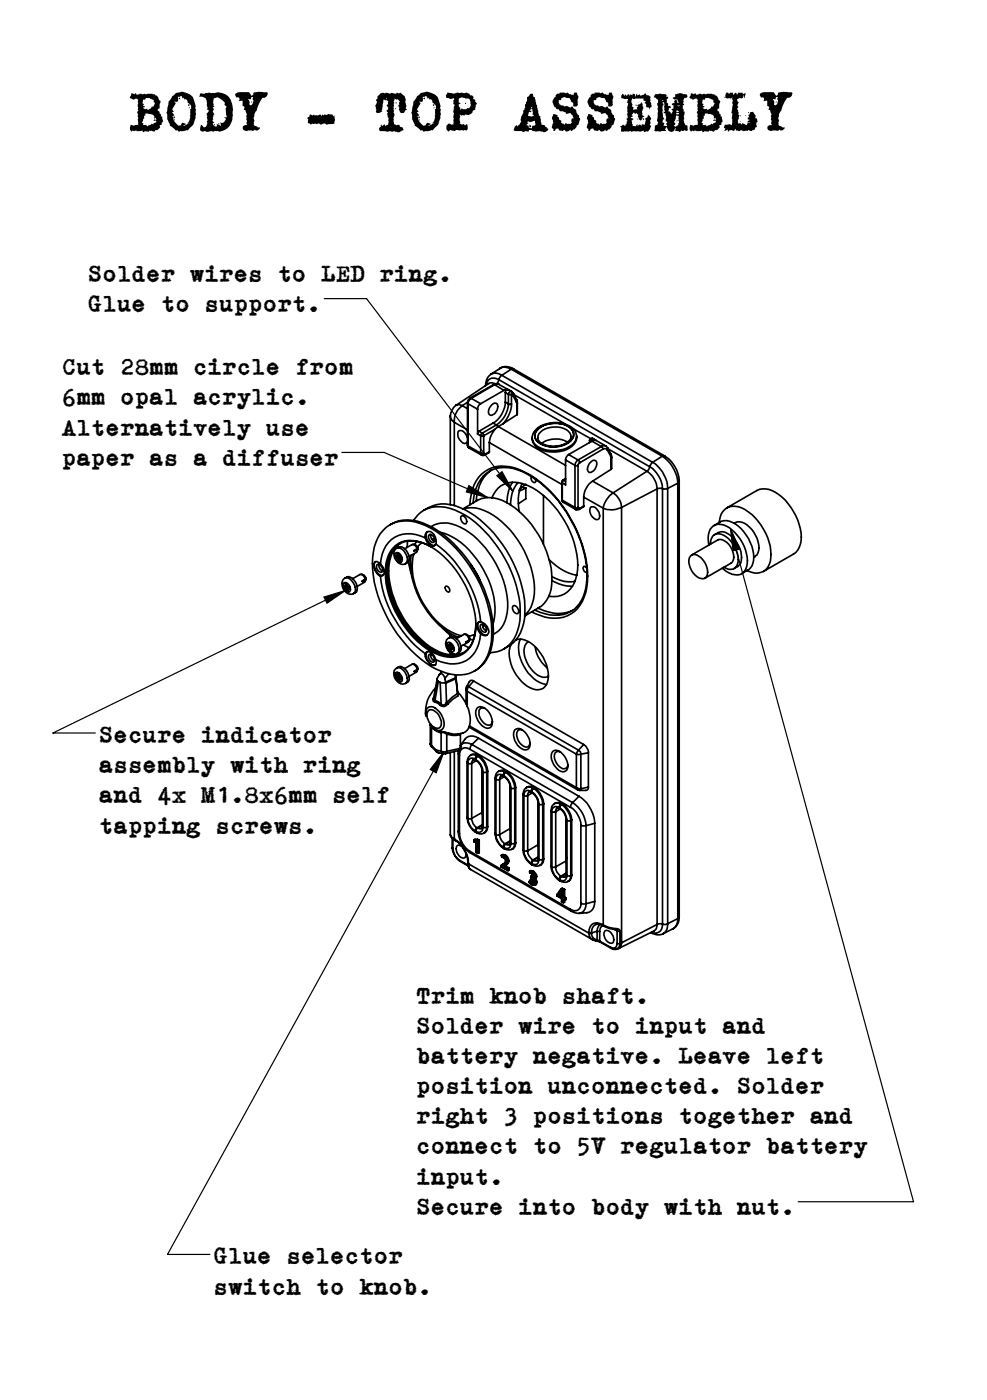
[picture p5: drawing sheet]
<svg xmlns="http://www.w3.org/2000/svg" width="148mm" height="210mm" viewBox="0 0 148 210" stroke-linecap="round" stroke-linejoin="round" font-family="sans-serif">
<g fill="none" stroke="#000" stroke-width=".25">
<path d="M70.5 59.7l-.3 .3-.1 .4M70.5 59.7l.2 .1M70.7 59.8a1.02 1.02 0 0 0-.5 .8M70.7 59.8l1.4 .8M73.6 56.2a1.9 1.9 0 0 0-.8 1.6M73.6 56.2a1.48 1.48 0 0 1 1.6 .1M74 57.7h.2M74 57.7l-3.5 2M74.2 57.7l.6-.1 1.9 1.1h-.1M74.2 57.7l-3.5 2.1M74.2 57.7l1.4 .9M74.3 57.6a1.12 1.12 0 0 0-1-.1l-4.9 3.3"/>
<path d="M74.8 57.6h-.4l-.4 .1M74.8 57l-.4 .6M74.8 57a1.11 1.11 0 0 0-1.2-.3 1.11 1.11 0 0 0-.6 1M74.8 57l22.6 13M74.9 55.3l.1-.1a1.9 1.9 0 0 1 2 .1M75.2 56.3l-.2 .3-.2 .4M75.2 56.3l22.7 13M75.6 58.6l-3.5 2M75.8 58.9v1.4M75.8 58.9l.4 .3M76.2 58.4h-.3l-.3 .2M76.2 58.4a.37 .37 0 0 0-.4 .5"/>
<path d="M76.2 58.4l.4 .3M76.2 59.2h.5M76.2 59.2v1.4M76.6 58.7l-.3 .2-.1 .3M76.6 58.7l.2 .2-.1 .3M76.7 55.4a1.65 1.65 0 0 0-1.7-.1l-1.4 .9M76.7 55.4l-1.5 .9M76.7 55.4l22.6 13M76.7 58.7l.3 .3M76.7 59.2l.2 .1M76.7 59.2v1.4M76.9 59.3l.5 1"/>
<path d="M77 59l-.1 .3M77 59l.5 1M77 55.3l-.3 .1M77 55.3l22.7 13.1M77 59.2l7.8 4.4M77.5 60l.1 .5M77.5 60l-.1 .3M57.9 79.1a5.5 5.5 0 0 1 5.9-.3 18.5 18.5 0 0 1 8.6 9.8 14.9 14.9 0 0 1 1.2 8.3 4.8 4.8 0 0 1-5.2 4.3 10.4 10.4 0 0 1-6.1-3 20.4 20.4 0 0 1-6.4-12.8 7.3 7.3 0 0 1 2-6.3zM58.5 78.7a5.5 5.5 0 0 1 5.6 0 17.1 17.1 0 0 1 7.6 7.8 16 16 0 0 1 2.1 10.3 5.1 5.1 0 0 1-2.7 3.9M62 78.1a4.5 4.5 0 0 1 5.5-1.8 14 14 0 0 1 7.1 5.7 17 17 0 0 1 3.4 11.1 5.3 5.3 0 0 1-2.8 4.4l-.6 .2-1.2 .2M63.5 76.5a5.3 5.3 0 0 1 5.4-.4 16.9 16.9 0 0 1 8 8.3 14.7 14.7 0 0 1 1.6 9.1 5.2 5.2 0 0 1-3 3.9M64.1 79.8a1.36 1.36 0 0 0 .7 2h.4"/>
<path d="M64.7 79a4.2 4.2 0 0 1 4.3 .1 14.1 14.1 0 0 1 6.7 8.8 7.6 7.6 0 0 1-.5 6.3l-.4 .4-.8 .5M66 79.9a9.4 9.4 0 0 1 5.5 4 12.1 12.1 0 0 1 2.5 9.3l-.1 .3M67.6 62.4l.1 .5 .4 .5M68.1 63.4v12.4M68.1 63.4l2 1.1M68.4 60.8a2.5 2.5 0 0 0-.9 1.6v13.3M68.4 60.8a.8 .8 0 0 1 .9 0M69.1 77.5l.1-.1a.78 .78 0 0 1 .7 1.2 .79 .79 0 0 1-.8-1.1zM69.3 60.8a2.8 2.8 0 0 0-1.2 2.6M69.3 60.8l.8 .5M69.4 76.3l2.2-1.2a4.7 4.7 0 0 1 5 .6 14.4 14.4 0 0 1 6.2 11.2 4.6 4.6 0 0 1-1.9 4.2l-2.2 1.3M69.5 76.3a5 5 0 0 1 4.4 .9 14.2 14.2 0 0 1 6.2 11.9 4.6 4.6 0 0 1-1.4 3.2"/>
<path d="M70.1 66.7l.1 .4 .1 .1M70.1 65.6l-.2-.5a.71 .71 0 0 0-1.2-.3 1.49 1.49 0 0 0 1 1.7l.4-.2M70.1 60.4l.1 .2M70.1 66.7l.1 .2M70.1 60.4v6.3M70.1 60.4l-.8 .4M70.2 66.9l.1 .3M70.2 60.6v6.3M70.2 66.9l1.9 1.1M70.2 60.6l1.4 .8M70.3 67.2l1.9 1.1M70.4 75.7a6.9 6.9 0 0 1 1.8-4.6 5.4 5.4 0 0 1 6.5-.3 18.2 18.2 0 0 1 8.3 9.9 12.8 12.8 0 0 1 .6 8.9 4.7 4.7 0 0 1-6.6 2.7l-1.3-.5"/>
<path d="M71.6 61.4v3.7M71.6 65.1l.5 .3M71.8 64.7l-.2 .2v.2M71.8 64.7l.5 .3M72.1 60.6a.88 .88 0 0 0-.5 .8M72.1 65.4h.4M72.1 68h.4M72.1 68l.1 .3M72.1 65.4v2.6M72.2 68.3h.5M72.3 65l.2 .4M72.3 65l-.2 .4"/>
<path d="M72.5 68l.1 .1h.2M72.5 65.4v2.6M72.8 68.1l-.1 .2M73.4 67.8l-.7 .5M73.4 66.4v1.4M73.4 67.8l-.6 .3M73.4 66.4l10.8 6.3M73.7 70.5a5.8 5.8 0 0 0-2.3 4.7M73.7 60.7a.49 .49 0 0 1 .5-.2 .49 .49 0 0 1 .4 .2 1.32 1.32 0 0 1-1 1.6 .84 .84 0 0 1 0-1.3zM73.8 74.7a3.5 3.5 0 0 1 4.7-2.1 12.4 12.4 0 0 1 6.6 6.3 12.5 12.5 0 0 1 1.4 7.3 3.6 3.6 0 0 1-4.2 3.3M73.9 63.5l-2.1 1.2M73.9 63.5l.5 .2"/>
<path d="M74.3 64.4a3.3 3.3 0 0 0-.9 2M74.3 64.4l-1.8 1M74.4 63.7l.2 .3M74.4 63.7l-2.1 1.3M74.5 70.2a6.8 6.8 0 0 1 5.2 1.3 19.4 19.4 0 0 1 8.3 14.8 6.9 6.9 0 0 1-1.5 4.7M74.5 70.2a4.6 4.6 0 0 0-3.3 3.6l-.3 1.7M74.6 64l-.3 .4M74.7 64h-.1M74.7 64l10.1 5.8M75.4 63.6l-.7 .4M75.8 60.3a3.9 3.9 0 0 1-1.9 3.2M75.8 60.3l.4 .3"/>
<path d="M76.2 60.6a4 4 0 0 1-1.8 3.1M76.2 60.6h.5M76.7 60.6a4.7 4.7 0 0 1-1.3 3M76.8 72.3a5.8 5.8 0 0 0-.8 3.1M77.4 60.3l.1 .3M77.5 62.2l-2.1 1.4M77.5 60.6v1.6M77.6 60.5l-.1 1.7M77.6 60.5l-.1 .1M77.7 72.4a4.7 4.7 0 0 0-1.1 3.3M78.3 72.5a6.5 6.5 0 0 0-.4 4.2M78.4 73l.4 .2"/>
<path d="M78.8 72.6l-.9 .9h.2l.7-.3v1.6l-1 .8M79.7 71.5a.58 .58 0 0 0 .5 .9l.1-.1v-.4M80.4 64.4a4.4 4.4 0 0 1 5.7 0 1.58 1.58 0 0 1-.7 2.6 4.8 4.8 0 0 1-5-.2 1.48 1.48 0 0 1 0-2.4zM80.5 64.5a4.1 4.1 0 0 1 5.2-.2 1.27 1.27 0 0 1-.4 2.1 4 4 0 0 1-4.9-.3 1.19 1.19 0 0 1 .1-1.6zM80.5 64.5a3.9 3.9 0 0 1 5.1-.2 1.28 1.28 0 0 1-.3 2.1 4.1 4.1 0 0 1-4.8-.3 1.15 1.15 0 0 1 0-1.6zM81.1 64.8a3.5 3.5 0 0 1 4.1-.1 .99 .99 0 0 1-.2 1.7 3.5 3.5 0 0 1-4.2-.3l-.2-.4a1.04 1.04 0 0 1 .5-.9zM81.5 74.3v7.3M84.2 74.9l.3 .4M84.2 72.3l.1 .2M84.2 74.9l.1 .1M84.2 72.3v2.6M84.3 75l.2 .3"/>
<path d="M84.3 75l1.9 1.1M84.3 72.5v2.5M84.4 72l-.2 .3M84.4 72h.2M84.5 75.3l1.9 1.1M84.6 72l-.3 .5M84.6 72l.2 .2M84.8 71.8l-.4 .2M84.8 69l1.4 .8M84.8 69v3.7l-.5-.2M84.8 71.9l-.2 .1M85.1 66.3a3.7 3.7 0 0 0-3.9 .2"/>
<path d="M85.3 68.2l-.4 .4-.1 .4M85.3 68.2l1.4 .8M85.9 64.3l2.6 1.5M86.2 69.8h.5M86.2 76.1h.5M86.2 76.1l.2 .3M86.2 69.8v6.3M86.5 65.4a2.28 2.28 0 0 1-2 2.2 4.6 4.6 0 0 1-4.1-.6 1.54 1.54 0 0 1-.6-1.3M86.7 69l-.4 .5-.1 .3M86.7 69l.2 .4M86.7 76.1a.14 .14 0 0 0 0 .2 .14 .14 0 0 0 .2 0M86.7 69.8v6.3"/>
<path d="M86.9 76.4h-.5M86.9 69.4l-.2 .4M86.9 76.3v.1M87.5 75.9v.2l-.6 .3M87.5 74.6v1.3M87.5 75.9l-.6 .4M87.5 74.6l3 1.6M88.4 66.1l.1 .1M88.4 66.1v.3M88.5 66.2l.1 .1M88.5 66.2v.1M88.6 69.3a.49 .49 0 0 1 .4-.3 .49 .49 0 0 1 .5 .3 1.31 1.31 0 0 1-1.1 1.6 .9 .9 0 0 1 0-1.4z"/>
<path d="M88.6 76.1a.79 .79 0 0 1 1 .5 .91 .91 0 0 1 0 1.3 1.27 1.27 0 0 1-1-1.8zM88.8 66.2l1.4 .8M88.8 66.2l-3.5 2M88.8 65.7a.37 .37 0 0 0-.4 .4M88.8 65.7l.2 .1M88.8 65.7l.1 .1M88.9 72.2a3.2 3.2 0 0 0-1.4 2.4M88.9 65.8l.5 .3-.3-.1-.3 .2M88.9 65.8a.37 .37 0 0 0-.4 .4M88.9 65.8h.1M88.9 72.2l3 1.7M89 65.8l1.8 1.1-.2-.1-.4 .2"/>
<path d="M90.2 67l.2 .4M90.2 67l-3.5 2M90.4 67.4a.45 .45 0 0 1 .7 .1M90.4 67.4l-3.5 2M90.5 76.2v62.5M90.9 66.9l.2 .3M91.1 67.5l.5 .9M91.1 67.2v.3M91.1 67.2l.5 .9M91.2 67.3l5.8 3.4M91.6 68.4v.3M91.6 68.1l.1 .5"/>
<path d="M91.6 68.1v.3M91.6 68.7v1.7M91.6 70.4l-2.7 1.8M91.7 68.6v1.7l-.1 .1M91.7 68.6l-.1 .1M91.9 73.9a3.6 3.6 0 0 0-1.4 2.3M91.9 73.9a2.8 2.8 0 0 1 1.3 2.2M93.2 76.1a3.3 3.3 0 0 1-2.7 .1M93.2 76.1v65.3M97 70.7a3.4 3.4 0 0 1 1.5 2.6M97 70.7l-5.1 3.2M97.4 70a4.2 4.2 0 0 1 1.9 3.3"/>
<path d="M97.4 70l-.1 .4-.3 .3M97.9 69.3a4.8 4.8 0 0 1 2.2 4M97.9 69.3l-.5 .7M98.5 73.3l-5.3 2.8M98.5 73.3v65.4M99.3 68.4a5.4 5.4 0 0 1 2.3 4.1M99.3 68.4l-1.4 .9M99.3 73.3l-.4-.1-.4 .1M99.3 73.3v65.3M99.7 68.4a4.8 4.8 0 0 1 2.1 3.8M99.7 68.4h-.4M100.1 73.3l-.5 .1-.3-.1"/>
<path d="M100.1 73.3v65.3M101.6 72.5l-1.5 .8M101.6 72.5v65.3M101.8 72.2l-.2 .3M101.8 72.2v65.3M107.1 78.8a2.51 2.51 0 0 1 3.6 .1 6.5 6.5 0 0 1 2.3 5.2 2.36 2.36 0 0 1-1.8 1.9M107.8 78.4a2.29 2.29 0 0 1 3.4-2.2 8.3 8.3 0 0 1 4.4 7.5 2.19 2.19 0 0 1-3.4 2l-.2-.1M109 76.2l4.5-2.6a2.99 2.99 0 0 1 3.3 .6 8.5 8.5 0 0 1 3.3 6.9 2.73 2.73 0 0 1-1.1 2l-4.5 2.6M110.1 78.5a1.71 1.71 0 0 1 2.3 .5 4 4 0 0 1 1.3 3.9l-.2 .3-.5 .4M51.5 88.2h.3M51.6 87.4a.9 .9 0 0 1 .8 1.4 .92 .92 0 0 1-.8-1.4zM51.7 86.7a1.21 1.21 0 0 0 0 1.9 1.03 1.03 0 0 0 1.3 .4"/>
<path d="M51.7 86.7a.82 .82 0 0 1 1.4 .3 1.69 1.69 0 0 1 .4 1.8l-.5 .2M51.7 86.7a1.03 1.03 0 0 1 1.3 .7 1.18 1.18 0 0 1 0 1.6M51.8 87.9l-.3-.1v.4M51.8 87.8l-.1-.4 .3 .1 .2 .5M51.8 87.8v.1M51.8 88.2l.1 .2M51.9 88.4l.1 .3M52 87.7l-.2 .1M52 87.7l-.2 .2M52.1 87.9l-.6 .3M52.2 88h.2l.1 .4-.3-.1M52.2 88l-.4 .2"/>
<path d="M52.2 88.5l-.2 .2M52.2 88.3v.5l-.2-.1M52.3 88l.1 .1M52.4 88.1v.1M52.4 88.1l-.5 .3M52.5 88.2l-.3 .1M52.9 86.8l1.1-.6a.69 .69 0 0 1 .8 .7M54.2 86.1l.4 .1a.49 .49 0 0 1 .2 .7M54.8 86.9l-.5 .2v.1l.5-.2M54.8 87l-.2 .3-1 .7M54.8 86.8h.1M54.9 86.8l-.1 .2"/>
<path d="M54.9 86.8l-.1 .4M56.3 84.2a1.38 1.38 0 0 0 .7 2.1h.4M56.6 84.7a.78 .78 0 0 1 .7 1.1 .78 .78 0 0 1-.7-1.1zM56.8 84.7l.1 .6 .5 .3M57 84.6l-.1-.2a.44 .44 0 0 0-.6-.1 .44 .44 0 0 0-.2 .5 1.74 1.74 0 0 0 .9 1.6M57 86.4a17.3 17.3 0 0 0 6.8 11.7M57 84.6a1.43 1.43 0 0 1 .5 1.7l-.5 .1M58.9 82.2a3.8 3.8 0 0 1 4.4-.8 13.5 13.5 0 0 1 6.9 7.3 10.8 10.8 0 0 1 .8 7.1 3.7 3.7 0 0 1-5.1 2.5 12.4 12.4 0 0 1-6.1-5.7 12 12 0 0 1-1.7-8.8l.5-1.1zM59.3 83a.73 .73 0 0 1 1 .7 .5 .5 0 0 1-.2 .6 .96 .96 0 0 1-.8-1.3zM59.3 83.7h.3M59.5 82.3a1.26 1.26 0 0 0 0 1.9 1.01 1.01 0 0 0 1.3 .4M59.5 82.2l.3-.1a.98 .98 0 0 1 1.2 .6 1.24 1.24 0 0 1 .1 1.7l-.2 .1a1.61 1.61 0 0 0-.9-2.3z"/>
<path d="M59.5 81.9a6.1 6.1 0 0 0-1.1 5.4 14.7 14.7 0 0 0 7.5 10.5 5.4 5.4 0 0 0 3 .4M59.5 83.4h-.2v.3M59.6 83.3l-.1-.4 .2 .1 .2 .5M59.6 83.3l-.1 .1M59.6 83.7l.1 .2M59.7 83.9l.1 .3M59.8 83.2l-.2 .1M59.8 83.3l-.3 .1M59.9 83.5h.1M59.9 83.5h.3l.1 .3h-.3M59.9 83.5l-.6 .2M60 81.5a4.8 4.8 0 0 0-1.9 4.3 14.7 14.7 0 0 0 6.8 11.7 4.7 4.7 0 0 0 4.6 .4"/>
<path d="M60 84.1l-.2 .1M60 83.8v.1l.1 .4-.3-.1M60 83.5l.2 .1M60 83.5l-.4 .2M60.2 83.6v.1M60.2 83.6l-.5 .3M60.3 83.7l-.3 .1M60.7 82.3l1.1-.6a.62 .62 0 0 1 .7 .6M61.1 81.2v.9M61.2 84.2l.4 1.8M61.7 83.3a12.3 12.3 0 0 0 3.5 9.8 8.7 8.7 0 0 0 3.6 2.5M61.9 99.6l.5 .2a.46 .46 0 0 1 .1 .6"/>
<path d="M61.9 81.7a.5 .5 0 0 1 .5 .1 .5 .5 0 0 1 .1 .5M62.1 83a9.1 9.1 0 0 0 .8 6.5 10.7 10.7 0 0 0 6 5.8h.3M62.4 81.2l-.2 .5M62.5 82.3l-.4 .3v.1l.4-.3M62.5 82.4l-.1 .5-1.1 .6M62.6 82.3h.1M62.7 82.3l-.2 .1M62.7 82.3l-.2 .4M63.3 81.4l-.7 .7M63.8 98.1a1.62 1.62 0 0 0 1.4 1.7l.2-.4-.1-.5M63.8 80.7a.69 .69 0 0 1 .3-1 .69 .69 0 0 1 1 .4l.3 .8-.1 .7M63.8 80.7a4.6 4.6 0 0 0-5.5 .6 5.3 5.3 0 0 0-1.3 3.3"/>
<path d="M63.8 98.1l.1-.2a1.02 1.02 0 0 1 1.3 .7l.1 .3M63.8 80.7a1.48 1.48 0 0 0 1.3 1.2l.2-.3M64.1 97.7a1.38 1.38 0 0 0 1.1 2.1l.1-.1M64.4 80.2a.78 .78 0 0 1 .7 1.1 .78 .78 0 0 1-.7-1.1zM64.4 98.1a.78 .78 0 0 1 .7 1.2 .78 .78 0 0 1-.7-1.2zM64.6 82a4.7 4.7 0 0 0-4.6-.4 4.7 4.7 0 0 0-2 4.3 14.8 14.8 0 0 0 6.8 11.7 4.5 4.5 0 0 0 4.8 .3 5 5 0 0 0 1.8-4.2M64.6 80.2l.1 .6 .5 .4M64.6 98.1v.4a.79 .79 0 0 0 .6 .6M64.8 80.9h.4M65.3 81.6a17 17 0 0 1 6.8 11.7M66.3 94.2l1.4 1.3M66.8 88l.1-.1a.56 .56 0 0 1 .4 .9h-.2l-.2-.3z"/>
<path d="M67 96.9l.3 .2M67.1 96.4a.9 .9 0 0 1 1 1l-.1 .3a.91 .91 0 0 1-.9-1.3zM67.3 95.7a1.21 1.21 0 0 0-.1 1.9 1.06 1.06 0 0 0 1.4 .4M67.3 95.7a.89 .89 0 0 1 1.4 .3l.2 .3a1.13 1.13 0 0 1-.3 1.7 1.57 1.57 0 0 0-.7-2.3zM67.3 96.8l-.3-.1v.2M67.3 97.1l.1 .2M67.4 96.8v-.4l.3 .2v.3M67.4 97.3v.3M67.4 96.8h-.1M67.4 96.8l.3-.2-.4 .2M67.5 95.3v.3M67.5 97.9v.3"/>
<path d="M67.7 96.9l.1 .2M67.7 96.8l-.7 .1M67.7 96.9l-.4 .2M67.8 97.1l.3 .1v.3l-.3-.1M67.8 97.4h-.1v.3l-.3-.1M67.8 97.1l-.4 .2M67.9 97.1h.1M67.9 97.1l-.5 .5M68 97.2l-.2 .2M68.1 98.1v.2M68.4 95.8l1.2-.7a.85 .85 0 0 1 .7 .9M69.5 96.7l.8 .4"/>
<path d="M69.7 95.1l.5 .2a.52 .52 0 0 1 .1 .7M69.9 96.5h.1M70.3 96l-.4 .3 .4-.2M70.3 96.1l-.1 .2-1.1 .6M70.4 95.9h.5M70.4 95.9l-.1 .2M70.4 95.9l-.1 .3M70.4 95.9h.1M70.6 84.7l.9 1.4 .5 1.1M71.2 95.2l-.9 .2M71.8 93.3a1.42 1.42 0 0 0 1.2 2l.1-.1M72.1 95.1a4.5 4.5 0 0 1-3.3 4.4 5.2 5.2 0 0 1-3.5-.6"/>
<path d="M72.1 93.3a1.67 1.67 0 0 1 1.2 1.6 .68 .68 0 0 1-1.2 .2M72.1 93.3a.57 .57 0 0 0-.6 .2 .57 .57 0 0 0 0 .6l.6 1M72.1 93.7a.78 .78 0 0 1 .7 1.1 .78 .78 0 0 1-.7-1.1zM72.4 93.7v.1a.93 .93 0 0 0 .5 .8M72.6 93.8l-.2 .3M76.9 91l.1-.1a.78 .78 0 0 1 .6 1.1 .79 .79 0 0 1-.7-1zM77.4 96a2.93 2.93 0 0 1 3 1.1 5.8 5.8 0 0 1 1.7 5.2 1.65 1.65 0 0 1-2.6 .9 6 6 0 0 1-3-6.2l.1-.3M78 95.9a4.8 4.8 0 0 0 .8 4.5 4.3 4.3 0 0 0 3.2 2.2M79.2 96.2a2.14 2.14 0 0 0-.4 2.7 4 4 0 0 0 2.6 2.7l.8-.1M80.3 97a4.6 4.6 0 0 0 1.8 3.2M80.7 91.2a5.9 5.9 0 0 0 5.1 .4M82.4 84l.3 .3a7.2 7.2 0 0 0 3.8 2"/>
<path d="M82.8 87.1a5.7 5.7 0 0 0 3 .8M82.8 86.5a4.8 4.8 0 0 0 3.4 .7M86.5 91a4.6 4.6 0 0 1-4.8 1.1l-1.5-.6M88 85.2l-.4-.3a.53 .53 0 0 0-.1 .6 .53 .53 0 0 0 .5 .4M103.5 83.5a.81 .81 0 0 1 1.3-.1 2.75 2.75 0 0 1 1.2 3 .93 .93 0 0 1-1.5 .1 2.94 2.94 0 0 1-1.1-2.8zM103.7 83.2l3.9-2.2a1.98 1.98 0 0 1 2.1 1.4 1.68 1.68 0 0 1-.1 2.1l-3.9 2.2M106.3 81.8a2.89 2.89 0 0 1 .7-2.9 2.4 2.4 0 0 1 2.8 .6 6 6 0 0 1 2.1 5.6 1.57 1.57 0 0 1-2.1 1l-.9-.4-.6-.5M106.5 81.6a1.27 1.27 0 0 1 .6-1.3 1.27 1.27 0 0 1 1.4 0 4.4 4.4 0 0 1 2.2 4 1.23 1.23 0 0 1-.9 1.1 1.23 1.23 0 0 1-1.3-.3M107.1 80.2l.6-.3a1.81 1.81 0 0 1 2.1 .6 4.2 4.2 0 0 1 1.3 3.9 1.94 1.94 0 0 1-1 .9M59.3 101a.68 .68 0 0 1 1 .6 .46 .46 0 0 1-.3 .7l-.4-.2a1 1 0 0 1-.3-1.1zM59.3 101.5l.3 .1M59.5 100.2a1.65 1.65 0 0 1 1.5 2.1l-.2 .2a.83 .83 0 0 0 .5-1.3 1.68 1.68 0 0 0-1.3-1.2 1.24 1.24 0 0 0-1 1 1.24 1.24 0 0 0 .6 1.2 .96 .96 0 0 0 1.2 .3"/>
<path d="M59.5 101.3l-.2-.1v.3M59.6 101.6l.1 .2M59.6 101.2l-.1-.3 .3 .1 .1 .3M59.6 101.2l-.1 .1M59.7 101.8v.4M59.8 101.1l-.2 .1M59.8 101.2l-.3 .1M59.9 101.3l.1 .2 .3 .1v.3l-.3-.1M59.9 101.3l-.6 .2M59.9 101.9l.1 .3h-.3M59.9 101.9l-.2 .3M59.9 101.5l-.3 .1"/>
<path d="M60 101.8l-.1 .1M60.1 101.6l-.4 .2M60.1 101.7h.1M60.1 101.6v.1M60.1 101.7l-.1 .1M60.3 101.7l-.3 .1M60.7 100.3l1.1-.6a.76 .76 0 0 1 .7 .7M62.5 100.4l-.4 .3 .4-.2M62.5 100.5l-.1 .3-1.1 .7M62.6 100.3h.1M62.7 100.3l-.2 .2M62.7 100.3l-.2 .4"/>
<path d="M63.9 107.4a.96 .96 0 0 1 .3-1.3 .96 .96 0 0 1 1.3 .3 2.63 2.63 0 0 1 1 2.8 .83 .83 0 0 1-1.3 .2l-.7-.7M64.3 106.6a1.17 1.17 0 0 1 1.5 .6l.1 .4a1.25 1.25 0 0 1-.1 1.6 1.73 1.73 0 0 1-1.7-1.5 1.07 1.07 0 0 1 .2-1.1zM64.5 108.7h.1M64.5 111.6l.2 .4M64.5 111.6l.2 .2M64.5 108.8v2.8M64.7 109.1a2.19 2.19 0 0 0 1.4 .8M64.7 111.8v.2M64.7 111.8l.7 .7M64.7 109.1v2.7M64.7 109v.1M64.7 112l.7 .7"/>
<path d="M64.9 109.1l.6 .5 .5 .1M65.1 104.7l-.1 .2 .2 .1M65.1 104.5l-.2 .5 .1 .2 .2 .1M65.2 103.4a4.6 4.6 0 0 0-1.3 4M65.2 105.3l.8 .5M65.2 105l.9 .6M65.2 105v.3M65.3 103.2l-.1 .1M65.4 112.7l.4 .2M65.4 112.5l.1 .2 .3 .2M65.4 112.5v.2M65.4 112.5l.7 .2"/>
<path d="M65.5 101.9l.2 .3M65.5 101.9l-.5 2.8M65.7 102.2l.3 .2M65.7 102.2l-.5 2.8M65.8 112.9l.7 .2M65.9 101.2l-.4 .7M65.9 101.2l.1-.1h.3l.2 .2 .2 .5M66 102.4l.9 .1M66 102.4l.1 3.2M66 109.7l1.2 .3M66 109.7l.1 .2M66.1 105.6l-.1 .2"/>
<path d="M66.1 109.9h.5l.4 .2M66.1 112.7l.4 .1 .5-.1M66.1 112.7l.4 .4M66.1 109.9v2.8M66.3 100.7l-.4 .5M66.5 113.1h.3M66.7 101.8l.1 .5M66.8 102.3l.1 .2M66.9 102.5l.1 2.9M67 105.4l-.4 .4-.5-.2M67 105.4l.2 .2M67 110.1l.8 .2 1.2-.1"/>
<path d="M67 112.7l-.2 .4M67 110.1v2.6M67.2 105.6l-.6 .4-.6-.2M67.2 110l.9 .1h.9v.1M67.2 110l-.2 .1M67.3 101.1l-.6 .7M67.5 112.9v12.3M68.1 112.7v13.2M68.2 101.2l.1 .5M68.3 101.2l.1 .4M68.3 101.7l.1 .1M68.3 101.7l-1.5 .6"/>
<path d="M68.4 101.6l-.1 .1M68.4 101.6v.2M68.4 101.6h.1M68.4 101.8l-1.5 .7M68.4 101.8l.2 2.2M68.4 101.6l.2 2.2M68.6 103.8a5.5 5.5 0 0 1 1.8 5.1 1.4 1.4 0 0 1-1.4 1.1M68.6 103.8l.1 .6M68.6 104l-.8 .6-.8 .8M68.6 104l.1 .4M68.7 104.4l-.8 .5-.7 .7M68.7 113l.2 .3"/>
<path d="M68.7 113v11.7M68.8 112.6l-.1 .4M68.9 113.3v11.7M69 112h.1M69 112.2l-.1 .4-2.1 .5M69 112.2l-2 .5M69 110.2v2M69.9 103.3v2.2M70 103l-.1 .5 .2 .2M70 114.3l.2 .2M70 114.3v8.3M70.1 103.7l16.3 9.4"/>
<path d="M70.1 103.7v2.3M70.2 114.5h.5M70.2 114.5v8.3M70.3 103l-.2 .3v.4M70.3 103l-.2-.1-.1 .1M70.3 103l16.4 9.5M70.3 109.1l16.3 9.4M70.4 108.9l16 9.2M70.4 112.4a.95 .95 0 0 0-1-.1 .95 .95 0 0 0-.5 1M70.4 112.4l15.1 8.7M70.6 113.3a1.11 1.11 0 0 0-.6 1M70.6 113.3l.1-.1a1.09 1.09 0 0 1 1 .1"/>
<path d="M70.6 113.3a1.09 1.09 0 0 1 .9 .1M70.7 114.5v8.3M70.8 111.7l-.4 .7M70.8 111.7l15.1 8.7M71 102.2l-.5-.1-.5 .9M71 102.2l16.5 9.5M71 102.2l-.7 .8M71.2 113.9a.65 .65 0 0 0-.7-.1 .65 .65 0 0 0-.3 .7M71.2 113.9l.1 .1M71.2 113.9h.1M71.3 114a2.21 2.21 0 0 1 1 1.6M71.3 114a.39 .39 0 0 0-.4 0 .39 .39 0 0 0-.2 .5"/>
<path d="M71.3 113.9a2.25 2.25 0 0 1 1.1 1.9M71.3 113.9l.1 .2-.7 .4M71.5 106.2a1.11 1.11 0 0 1 1.6 .4 2.05 2.05 0 0 1 .5 2.5 1.23 1.23 0 0 1-1.6-.6l-.3-.3a1.82 1.82 0 0 1-.2-2zM71.5 113.4l-.3 .5M71.5 113.4h.1M71.6 113.4l-.3 .5M71.6 113.4a2.93 2.93 0 0 1 1.4 2.4M71.7 113.3h.1M71.7 113.3l-.2 .1M71.8 110.7a1.45 1.45 0 0 0-2.1 .2l-.7 .9a1.24 1.24 0 0 1 1.8-.1M71.8 113.3a2.93 2.93 0 0 1 1.3 2.4M71.8 110.7l15 8.7"/>
<path d="M71.8 110.7l-1 1M71.8 113.3l-.2 .1M72.3 115.4v6.5M72.3 115.6l.1 .2M72.3 115.6v8.3M72.4 115.8h.6M72.4 115.8v8.3M72.7 106.2a.59 .59 0 0 0-.6 .1 .59 .59 0 0 0-.3 .6 1.94 1.94 0 0 0 1.5 1.9 .62 .62 0 0 0 .5-.6M73 115.8v8.3M73.1 115.7v8.3M73.1 115.7l-.1 .1M74.2 116.8l.2 .1"/>
<path d="M74.2 116.8v8.2M74.4 116.9h.5M74.4 116.9v8.3M74.8 115.7a1.08 1.08 0 0 0-.6 1.1M74.8 115.7l.1-.1a.89 .89 0 0 1 .9 .1M74.8 115.7a1.01 1.01 0 0 1 .9 .1M74.9 116.9v8.3M75.4 116.3a.63 .63 0 0 0-.7-.1 .63 .63 0 0 0-.3 .7M75.4 116.3l.1 .2M75.4 116.3h.1M75.5 116.5a.38 .38 0 0 0-.4 0 .38 .38 0 0 0-.2 .4M75.5 116.3a2.38 2.38 0 0 1 1.1 1.9"/>
<path d="M75.5 116.3l.1 .2M75.5 116.5h.1M75.6 116.5a2.41 2.41 0 0 1 1 1.7M75.6 116.5l-.7 .4M75.7 115.8l-.3 .5M75.7 115.8h.1M75.8 115.8l-.2 .3-.1 .2M75.8 115.8a2.93 2.93 0 0 1 1.4 2.4M75.8 115.7l.2 .1M75.8 115.7l-.1 .1M76 115.8a2.93 2.93 0 0 1 1.3 2.3M76 115.8h-.2"/>
<path d="M76.5 117.8v8.5M76.6 118.2h.6M76.6 118.2v8.3M77.2 109.5a.87 .87 0 0 1 1.3 .1 2.33 2.33 0 0 1 .9 2.6 .93 .93 0 0 1-1.5-.1 2.3 2.3 0 0 1-.7-2.6zM77.2 118.2v8.3M77.3 118.1v8.3M77.3 118.1l-.1 .1M78.4 109.5a.58 .58 0 0 0-.7 0 .58 .58 0 0 0-.2 .7 1.94 1.94 0 0 0 1.5 1.9 .62 .62 0 0 0 .5-.6M78.4 119.2l.2 .1M78.4 119.2v8.3M78.6 119.3h.5M78.6 119.3v8.3"/>
<path d="M79 118.1a1.07 1.07 0 0 0-.6 1.1M79 118.1a.85 .85 0 0 1 1 0M79 118.1a.89 .89 0 0 1 .9 .1M79.1 119.3v8.3M79.6 118.7a.65 .65 0 0 0-.7-.1 .65 .65 0 0 0-.3 .7M79.6 118.7l.1 .2M79.6 118.7l.1 .1M79.7 118.9a.39 .39 0 0 0-.5 0 .39 .39 0 0 0-.1 .4M79.7 118.8a2.38 2.38 0 0 1 1.1 1.8M79.7 118.8l.1 .1M79.7 118.9h.1M79.8 118.9a2.41 2.41 0 0 1 1 1.7"/>
<path d="M79.8 118.9l-.7 .4M79.9 118.2l-.3 .5M79.9 118.2l.1 .1M80 118.3l-.2 .2-.1 .3M80 118.3a3.2 3.2 0 0 1 1.4 2.3M80 118.1l.2 .1M80 118.1l-.1 .1M80.2 118.2a3.2 3.2 0 0 1 1.3 2.4M80.2 118.2l-.2 .1M82.9 112.7a1.05 1.05 0 0 1 1.5 .4 1.9 1.9 0 0 1 .4 2.5 1.18 1.18 0 0 1-1.5-.6l-.3-.3a1.82 1.82 0 0 1-.1-2zM84 112.8a.69 .69 0 0 0-.8 .1 .69 .69 0 0 0-.1 .9l.2 .3a1.74 1.74 0 0 0 1.3 1.2 .6 .6 0 0 0 .6-.6M86.4 118.1l.1 .3 .4 .2"/>
<path d="M86.4 113.1h.7M86.4 118.1l.7 .2M86.4 113.1v5M86.7 112.5l.3 .3 .1 .3M86.7 112.5l-.3 .6M86.8 119.4a5.2 5.2 0 0 1 2.4 4.1M86.8 119.4l-.9 1M87.1 118.3l-.2 .3M87.1 113.1v5.2M87.5 111.7a1.6 1.6 0 0 1 .7 1.2M87.5 111.7l-.8 .8M88.2 118.1v.2l-.2 .2-1.1 .1"/>
<path d="M88.2 112.9v5.2M88.2 112.9l-1.1 .2M88.2 118.1l-1.1 .2M67.5 125.2a1.01 1.01 0 0 0 .7 .8M67.5 125.2l.3 .5 .3 .2M67.8 127.1a2.61 2.61 0 0 0 1.2 2.1M67.8 125.7v1.5l.1 .1M67.9 127.3a2.18 2.18 0 0 0 1 1.7M67.9 125.8v1.5M68.1 125.9l.1 .1M68.1 125.9h.1M68.2 125.9a4.6 4.6 0 0 1 2 3.6"/>
<path d="M68.2 125.9l.1 .2M68.2 126l.1 .1M68.3 126.1a4.3 4.3 0 0 1 1.9 3.2M68.7 124.7a4 4 0 0 0 1.9 3.3M68.7 124.7l.2 .3M68.9 125a3.5 3.5 0 0 0 1.5 2.7M68.9 129l.1 .2 1.2 .7M68.9 129l1.3 .8M69.2 126.9a.46 .46 0 0 0-.5-.1 .46 .46 0 0 0-.3 .5 1.2 1.2 0 0 0 1.3 1.3l.2-.5M70 122.6a2.85 2.85 0 0 0 1.3 2.2M70 122.6l.2 .2M70.2 129.4v.6l.4 .4"/>
<path d="M70.2 122.8h.5M70.2 122.8a2.33 2.33 0 0 0 1 1.8M70.2 129.3v.2M70.2 129.4v.2M70.2 129.3v.1M70.2 129.6l.2 .7 .2 .1M70.2 129.6l18.1 10.4M70.2 129.5v.1M70.4 127.7l.2 .3M70.4 127.7l15.1 8.7M70.6 130.4l18.3 10.6-.5-.6-.1-.4M70.6 128l15.1 8.7"/>
<path d="M70.7 122.8a1.61 1.61 0 0 0 .8 1.4M71 126l.1 .3M71.1 126v.1M71.1 126.1v.1M71.1 126.1h.3M71.1 126h.4M71.1 126.2v.1h.3M71.1 126.2h.2M71.2 124.6l.1 .2M71.2 124.6l.1 .1M71.3 126.2l.1 .1M71.3 124.7l.1 .2"/>
<path d="M71.3 124.8l.1 .1M71.4 126.3v1.5M71.4 127.8l.2 .2M71.4 126.1l.1 .1M71.4 124.9a1.01 1.01 0 0 0 1.2 0M71.4 127.8l.1 .1M71.4 127.8h.1M71.4 126.3h.1M71.5 126l-.1 .1M71.5 126l.2 .1M71.5 124.2h-.1l-.2 .4M71.5 127.9l.2 .1"/>
<path d="M71.5 124.2h.1M71.5 126.2v1.7M71.6 124.2l-.3 .5M71.6 125.9l-.5 .1M71.6 125.9l.3 .1M71.6 125.9l-.1 .1M71.7 126.1l-.2 .1M71.7 126.1v1.9M71.9 126v1.9l-.2 .1M71.9 126l-.2 .1M72.3 121.9v.2M72.3 121.9l-1.6 .9"/>
<path d="M72.3 123.9a.39 .39 0 0 1-.2 .4 .39 .39 0 0 1-.5-.1M72.3 123.9l.1 .2M72.3 123.8l-.7 .4M72.3 123.7l-.8 .5M72.4 124.1h.6M72.4 124.1a.67 .67 0 0 1-.3 .7 .67 .67 0 0 1-.8-.1M73 124.1a.94 .94 0 0 1-.4 .8M73.1 124a.98 .98 0 0 1-.5 .9M73.1 124l-.1 .1M74.2 125a2.71 2.71 0 0 0 1.3 2.2M74.2 125l.2 .2M74.4 125.2h.5"/>
<path d="M74.4 125.2a2.48 2.48 0 0 0 1 1.9M74.9 125.2a1.68 1.68 0 0 0 .8 1.4M75.1 130l1 .6M75.1 129.8v.2M75.2 128.4v.2M75.2 129.9v.1M75.2 130l.8 .5M75.2 130h-.1M75.2 128.3l.3-.1 .3 .1M75.2 128.3l.5 .1M75.2 128.3v.1M75.2 128.5l.3 .1"/>
<path d="M75.2 128.4l.4 .1M75.2 128.5l.1 .1M75.2 128.4v.1M75.3 128.6h.2M75.4 129.8l-.2 .1M75.4 129.7l-.2 .1v.1M75.4 129.9h.2M75.4 127.1l.1 .1M75.4 127.1h.1M75.4 129.9v.2M75.4 130.1l.6 .3M75.5 128.6l.2 .2 .1 .4"/>
<path d="M75.5 128.6l.3 .3v.3M75.5 127.1l.1 .2M75.5 127.2l.1 .1M75.6 128.5a.67 .67 0 0 1 .4 .7M75.6 127.3l.5 .2 .7-.1M75.6 129.8h.1M75.6 130l-.2 .1M75.6 129.8l-.2 .1M75.6 130l.6 .3M75.6 129.9v.1M75.7 128.4l.3 .3 .2 .5M75.7 128.4l-.1 .1"/>
<path d="M75.7 126.6l-.3 .5M75.7 126.6h.1M75.7 129.8h.1M75.7 129.8l.6 .4M75.7 129.8l-.1 .2M75.8 129.1a.75 .75 0 0 1-.5 .6l.1 .1M75.8 128.3a.95 .95 0 0 1 .5 .8M75.8 126.6l-.2 .3-.1 .2M75.8 128.3l-.1 .1M75.8 129.2v.3l-.4 .3M76 129.2h.2M76 129.2l-.1 .4-.3 .2"/>
<path d="M76 130.5l.2 .1M76 130.4v.1M76.2 129.2l-.2 .4-.3 .2M76.2 130.3l-.2 .1M76.2 130.3v.3M76.3 129.1a.85 .85 0 0 1-.7 .8M76.3 129.1l-.1 .1M76.3 130.2v.3l-.1 .1M76.3 130.2l-.1 .1M76.5 126.3a.38 .38 0 0 1-.2 .4 .38 .38 0 0 1-.5-.1M76.5 126.3l.1 .2M76.5 126.3l-.7 .3"/>
<path d="M76.5 126.1l-.8 .5M76.5 124.5v-.2l-1.6 .9M76.6 126.5h.6M76.6 126.5a.67 .67 0 0 1-.3 .7 .67 .67 0 0 1-.8-.1M77.2 126.5a1.05 1.05 0 0 1-.4 .9M77.3 126.4a.98 .98 0 0 1-.5 1M77.3 126.4l-.1 .1M78.4 127.5a2.71 2.71 0 0 0 1.3 2.2M78.4 127.5l.2 .1M78.6 127.6h.5M78.6 127.6a2.48 2.48 0 0 0 1 1.9M79.1 127.6a1.68 1.68 0 0 0 .8 1.4"/>
<path d="M79.3 132.4l.4 .3M79.3 132.4h.1M79.4 132.4l.3 .2M79.4 132.3l.3 .2M79.4 130.8v.2M79.4 132.1l-.1 .3M79.4 132.3v.1M79.4 132.1l.2-.1 .3 .3M79.4 130.7l.2-.1 .4 .1M79.4 130.8l.4 .1M79.4 130.7v.1M79.4 130.7l.5 .1"/>
<path d="M79.4 132.1l.4 .3M79.4 132.1v.2M79.4 130.8l.1 .1M79.5 131h.2M79.5 130.9l.2 .1M79.5 130.9v.1M79.6 131.5v.2M79.6 131.7l.1 .1M79.6 131.4h.4v.1h-.3M79.6 131.6l.3 .1M79.6 131.6h.1M79.6 131.4v.2"/>
<path d="M79.6 131.7h.1M79.6 129.5l.1 .2M79.6 129.5h.1M79.6 131.6v.1M79.6 131.4l.1 .1M79.7 131.7l.3 .4v.2h-.1M79.7 131.7a.7 .7 0 0 1 .3 .7M79.7 131l.2 .2 .1 .3M79.7 131h.1M79.7 132.6v.1M79.7 131l.3 .5M79.7 131.5l-.1 .1"/>
<path d="M79.7 129.5l.1 .2M79.7 129.7h.1M79.8 132.4h.2M79.8 130.9l.2 .3 .2 .3M79.8 132.4l-.1 .1M79.8 129.7a1.13 1.13 0 0 0 1.2 .1M79.9 130.8l-.1 .1M79.9 130.8l.4 .4v.3M79.9 131.7l.1 .1M79.9 131.7h.1M79.9 131.9l.2 .2 .1 .4M79.9 131.7v.2"/>
<path d="M79.9 131.4l-.2 .1M79.9 129l-.3 .5M79.9 129h.1M79.9 132.3l-.1 .1M80 130.7l.4 .5 .1 .2M80 129l-.2 .2-.1 .3M80 131.5l-.1 .2M80 131.4v.1M80 130.7l-.1 .1M80 131.8l-.1 .1M80 131.8l.3 .3 .1 .4M80 132.4l-.1 .2-.2-.1"/>
<path d="M80.2 131.5h.1M80.2 131.5l-.1 .2h-.2M80.2 132.5h.2M80.2 132.5l-.1 .2-.4-.1M80.2 131.8h-.2M80.3 131.8l.2 .6M80.3 131.5l-.1 .3M80.4 132.5l-.2 .2M80.5 131.4l-.1 .2-.2 .2M80.5 131.4l-.2 .1M80.5 132.4a.46 .46 0 0 1-.3 .4 .46 .46 0 0 1-.5-.1M80.5 132.4l-.1 .1"/>
<path d="M80.7 128.8a.37 .37 0 0 1-.2 .4 .37 .37 0 0 1-.5-.2M80.7 127v-.3l-1.6 .9M80.7 128.8l.1 .1M80.7 120.3v8.5M80.7 128.6l-.7 .4M80.7 128.5l-.8 .5M80.8 120.6h.6M80.8 128.9h.6M80.8 128.9a.65 .65 0 0 1-.3 .7 .65 .65 0 0 1-.8-.1M80.8 120.6v8.3M81.4 128.9a1.05 1.05 0 0 1-.4 .9M81.4 120.6v8.3"/>
<path d="M81.5 128.8a.95 .95 0 0 1-.5 1M81.5 120.6v8.2M81.5 120.6h-.1M81.5 128.8l-.1 .1M82.6 129.9a2.85 2.85 0 0 0 1.3 2.2M82.6 121.6l.2 .2M82.6 129.9l.2 .1M82.6 121.6v8.3M82.8 121.8h.5M82.8 130h.5M82.8 130a2.33 2.33 0 0 0 1 1.9M82.8 121.8v8.2"/>
<path d="M83.1 120.6a.96 .96 0 0 0-.5 1M83.3 130a1.68 1.68 0 0 0 .8 1.4M83.3 121.8v8.2M83.5 134.4l.7 .4M83.5 134.2v.2M83.6 134.4l.6 .4M83.6 134.3v.1M83.6 134.4h-.1M83.7 134.2l.2 .1M83.7 134.2v.2M83.8 121.1a.65 .65 0 0 0-.7 0 .65 .65 0 0 0-.3 .7M83.8 121.1l.1 .2"/>
<path d="M83.8 131.9l.1 .2M83.8 121.1l.1 .1M83.8 131.9l.1 .1M83.9 134.3l-.2 .1M83.9 134.3h.1M83.9 134.3l.3 .2M83.9 121.3a.39 .39 0 0 0-.5 0 .39 .39 0 0 0-.1 .5M83.9 121.2a2.38 2.38 0 0 1 1.1 1.9M83.9 133.9h.2M83.9 121.2l.1 .2M83.9 132l.1 .1M83.9 121.3l.1 .1"/>
<path d="M83.9 132.1h.1M83.9 133.9l-.2 .3M84 121.4a2.41 2.41 0 0 1 .9 1.6l.1 .1M84 132.1l.2 .1a.99 .99 0 0 0 1 0M84 134.2h.1M84 134.2l.2 .1M84 134.2l-.1 .1M84 121.3l-.7 .5M84.1 120.6l-.3 .5M84.1 131.4l-.3 .5M84.1 133.6l-.2 .3M84.1 133.6l.1 .1"/>
<path d="M84.1 120.6l.1 .1M84.1 131.4l.1 .1M84.1 133.9l-.2 .4M84.1 133.3l-.6 .9 .1 .1M84.1 133.5l-.5 .8M84.1 133.5l.2 .1M84.2 133.3l-.1 .2M84.2 133.3l.1-.1 .4 .2M84.2 133.3l.3 .2M84.2 120.7l-.3 .5M84.2 120.7a3.2 3.2 0 0 1 1.4 2.4M84.2 131.5l-.2 .2-.1 .3"/>
<path d="M84.2 134v.1M84.2 133.7v1l-.5-.3M84.2 134.8v.4M84.2 135.2l.2 .2M84.2 133.9h-.1M84.2 133.9l-.2 .3M84.2 133.7l-.1 .2M84.2 120.6a1.02 1.02 0 0 0-1.1-.1 1.02 1.02 0 0 1 1 .1M84.2 133.7v.4M84.2 133.7h.1M84.2 134.1v1.1M84.2 120.6h.1"/>
<path d="M84.2 120.6h-.1M84.2 135.2l.1 .1M84.2 135.2h.1M84.3 120.6a3.2 3.2 0 0 1 1.4 2.4M84.3 134.8l.3 .2M84.3 135.3l.2 .1M84.3 120.6l-.1 .1M84.3 133.6v1.2M84.3 134.8v.5M84.3 134.8l.2 .1M84.5 133.5l-.2 .1M84.5 134.6l-.2 .2"/>
<path d="M84.5 133.5v1.1M84.5 134.9v.5M84.5 134.6l.2 .2M84.7 134.6l.1 .1M84.7 133.4v1.2M84.7 134.6h-.2M84.7 133.4l-.2 .1M84.7 134.8l-.2 .1M84.7 134.8v.5l-.2 .1M84.8 134.7v.3h-.1l-.4-.2M84.8 134.7l-.1 .1M84.9 131.2a.37 .37 0 0 1-.2 .4 .37 .37 0 0 1-.5-.1"/>
<path d="M84.9 129.4v-.3l-1.6 .9M84.9 128.6h.1M84.9 131.2l.1 .1M84.9 122.7v8.5M84.9 131.1l-.7 .4M84.9 131l-.8 .4M85 123.1h.6M85 131.3h.6M85 131.3a.67 .67 0 0 1-.3 .7 .67 .67 0 0 1-.8 0M85 123.1v8.2M85.5 121.1a3.5 3.5 0 0 1 1.6 2.7M85.5 136.4l.2 .3"/>
<path d="M85.6 131.3a.87 .87 0 0 1-.4 .9M85.6 123.1v8.2M85.7 136.7l.6 .2 .6 .1M85.7 131.3a.94 .94 0 0 1-.5 .9M85.7 123v8.3M85.7 123l-.1 .1M85.7 131.3h-.1M85.9 120.4a4.4 4.4 0 0 1 2 3.5M85.9 120.4l-.3 .3-.1 .4M87.1 123.8l.3 .1h.5M87.1 135.5a.95 .95 0 0 1-.4 1 .95 .95 0 0 1-1.2-.1M87.1 135.5l.3 .1h.5"/>
<path d="M87.1 123.8v11.7M87.9 123.9v11.7M88.3 139.9h.4M88.3 140h.4M88.3 139.9v.1M88.7 139.9v.1M89.2 135.2a1.46 1.46 0 0 1-1.2 1.7l-1.1 .1a1.27 1.27 0 0 0 1-1.4M89.2 123.5v11.7M89.2 123.5l-1.3 .4M89.2 135.2l-1.3 .4M89.5 139.7h.4M89.5 139.7l-.8 .2"/>
<path d="M89.5 139.7v1.3M89.9 139.7v1.5M90 138.7a1.24 1.24 0 0 0-.5 1M90.3 138.7a1.25 1.25 0 0 0-1.4-.1 1.25 1.25 0 0 0-.6 1.3M90.3 138.7l.1 .1M90.3 138.7h.2M90.4 138.8h-.1a1.05 1.05 0 0 0-.4 .9M90.4 138.8a1.09 1.09 0 0 0-1.2 0 1.09 1.09 0 0 0-.5 1.1M90.4 138.8l.1 .1M90.5 138.7a4.4 4.4 0 0 0 2 .6M90.5 138.7v.2M90.5 138.9l.9 .4 .9 .1"/>
<path d="M90.7 139.6a1.22 1.22 0 0 1 1.3 1.6 .6 .6 0 0 1-.6 .3 .6 .6 0 0 1-.5-.4l-.2-.3a1.05 1.05 0 0 1 0-1.2zM92.1 139.4l.4 .3M92.3 139.4l.2 .3M92.5 139.3a.43 .43 0 0 1 .5 .4M92.5 139.3l-.2 .1M92.5 139.7h.5M92.5 139.7v1.8M93 139.7v1.8M97.6 139.9l.2 .1a1.79 1.79 0 0 0 1.6 0M98.5 138.7a.96 .96 0 0 1-.5 1l-5.2 2.6M98.5 138.7l-5.3 2.7M99.3 138.6h-.5l-.3 .1"/>
<path d="M99.3 138.6a1.12 1.12 0 0 1-.4 1.1 1.12 1.12 0 0 1-1.2 .1M100.1 138.6l-.3 .1-.5-.1M100.1 138.6a1.54 1.54 0 0 1-.7 1.5l1.5-.8M101.6 137.8a1.61 1.61 0 0 1-.7 1.5M101.6 137.8l-1.5 .8M101.8 137.5v.1a1.85 1.85 0 0 1-.9 1.7M101.8 137.5l-.2 .3M88.7 140a.98 .98 0 0 0 .8 1M88.9 141l.5 .1M89.3 141.1h.1M89.4 141.1l.6 .2M89.5 141l.4 .2"/>
<path d="M89.5 141l-.1 .1M89.9 141.2l.1 .1M89.9 141.2l1.6 .9M90 141.3l1.6 .9-.1-.1M91.6 142.2a1.1 1.1 0 0 0 1.2 .1M92.5 141.5h.5M92.5 141.5l-.2 .6-.3 .1-.5-.1M93 141.5a.76 .76 0 0 1-.7 .9M93.2 141.4l-.1 .5-.3 .4M93.2 141.4l-.2 .1"/>
</g>
<path d="M48.6 44.8h6.4l21.9 28.9M51.3 67.9h6.3l15.5 6.7M70.3 72.8l2.8 1.8-3.2-.8zM74.5 71.4l.8-.6 1.6 2.9zM109.5 79.3l1.4 3.1-1 .2zM109.5 79.3l27.5 101h-17.3M48.6 89.6l3.2-1-2.8 1.9zM51.8 88.6l-43.9 21.4h6.4M66.6 112.8l-1.2 3.1-.9-.5zM66.6 112.8l-41.5 75.4h6.4" fill="none" stroke="#000" stroke-width=".18"/>
<path d="M74.5 71.4l.8-.6 1.6 2.9zM70.3 72.8l2.8 1.8-3.2-.8zM48.6 89.6l3.2-1-2.8 1.9zM109.5 79.3l1.4 3.1-1 .2zM66.6 112.8l-1.2 3.1-.9-.5z" fill="#000"/>
<text font-size="8.5" x="19.3" y="19.8">BODY - TOP ASSEMBLY</text>
<g font-size="3.5">
<text x="13.2" y="42.3">Solder wires to LED ring.</text>
<text x="13.2" y="46.8">Glue to support.</text>
<text x="9.3" y="56.3">Cut 28mm circle from</text>
<text x="9.3" y="60.8">6mm opal acrylic.</text>
<text x="9.3" y="65.3">Alternatively use</text>
<text x="9.3" y="69.9">paper as a diffuser</text>
<text x="14.8" y="111.5">Secure indicator</text>
<text x="14.8" y="116">assembly with ring</text>
<text x="14.8" y="120.5">and 4x M1.8x6mm self</text>
<text x="14.8" y="125">tapping screws.</text>
<text x="62.4" y="150.5">Trim knob shaft.</text>
<text x="62.4" y="155.1">Solder wire to input and</text>
<text x="62.4" y="159.6">battery negative. Leave left</text>
<text x="62.4" y="164.1">position unconnected. Solder</text>
<text x="62.4" y="168.6">right 3 positions together and</text>
<text x="62.4" y="173.2">connect to 5V regulator battery</text>
<text x="62.4" y="177.7">input.</text>
<text x="62.4" y="182.2">Secure into body with nut.</text>
<text x="32" y="189.7">Glue selector</text>
<text x="32" y="194.2">switch to knob.</text>
</g>
</svg>
